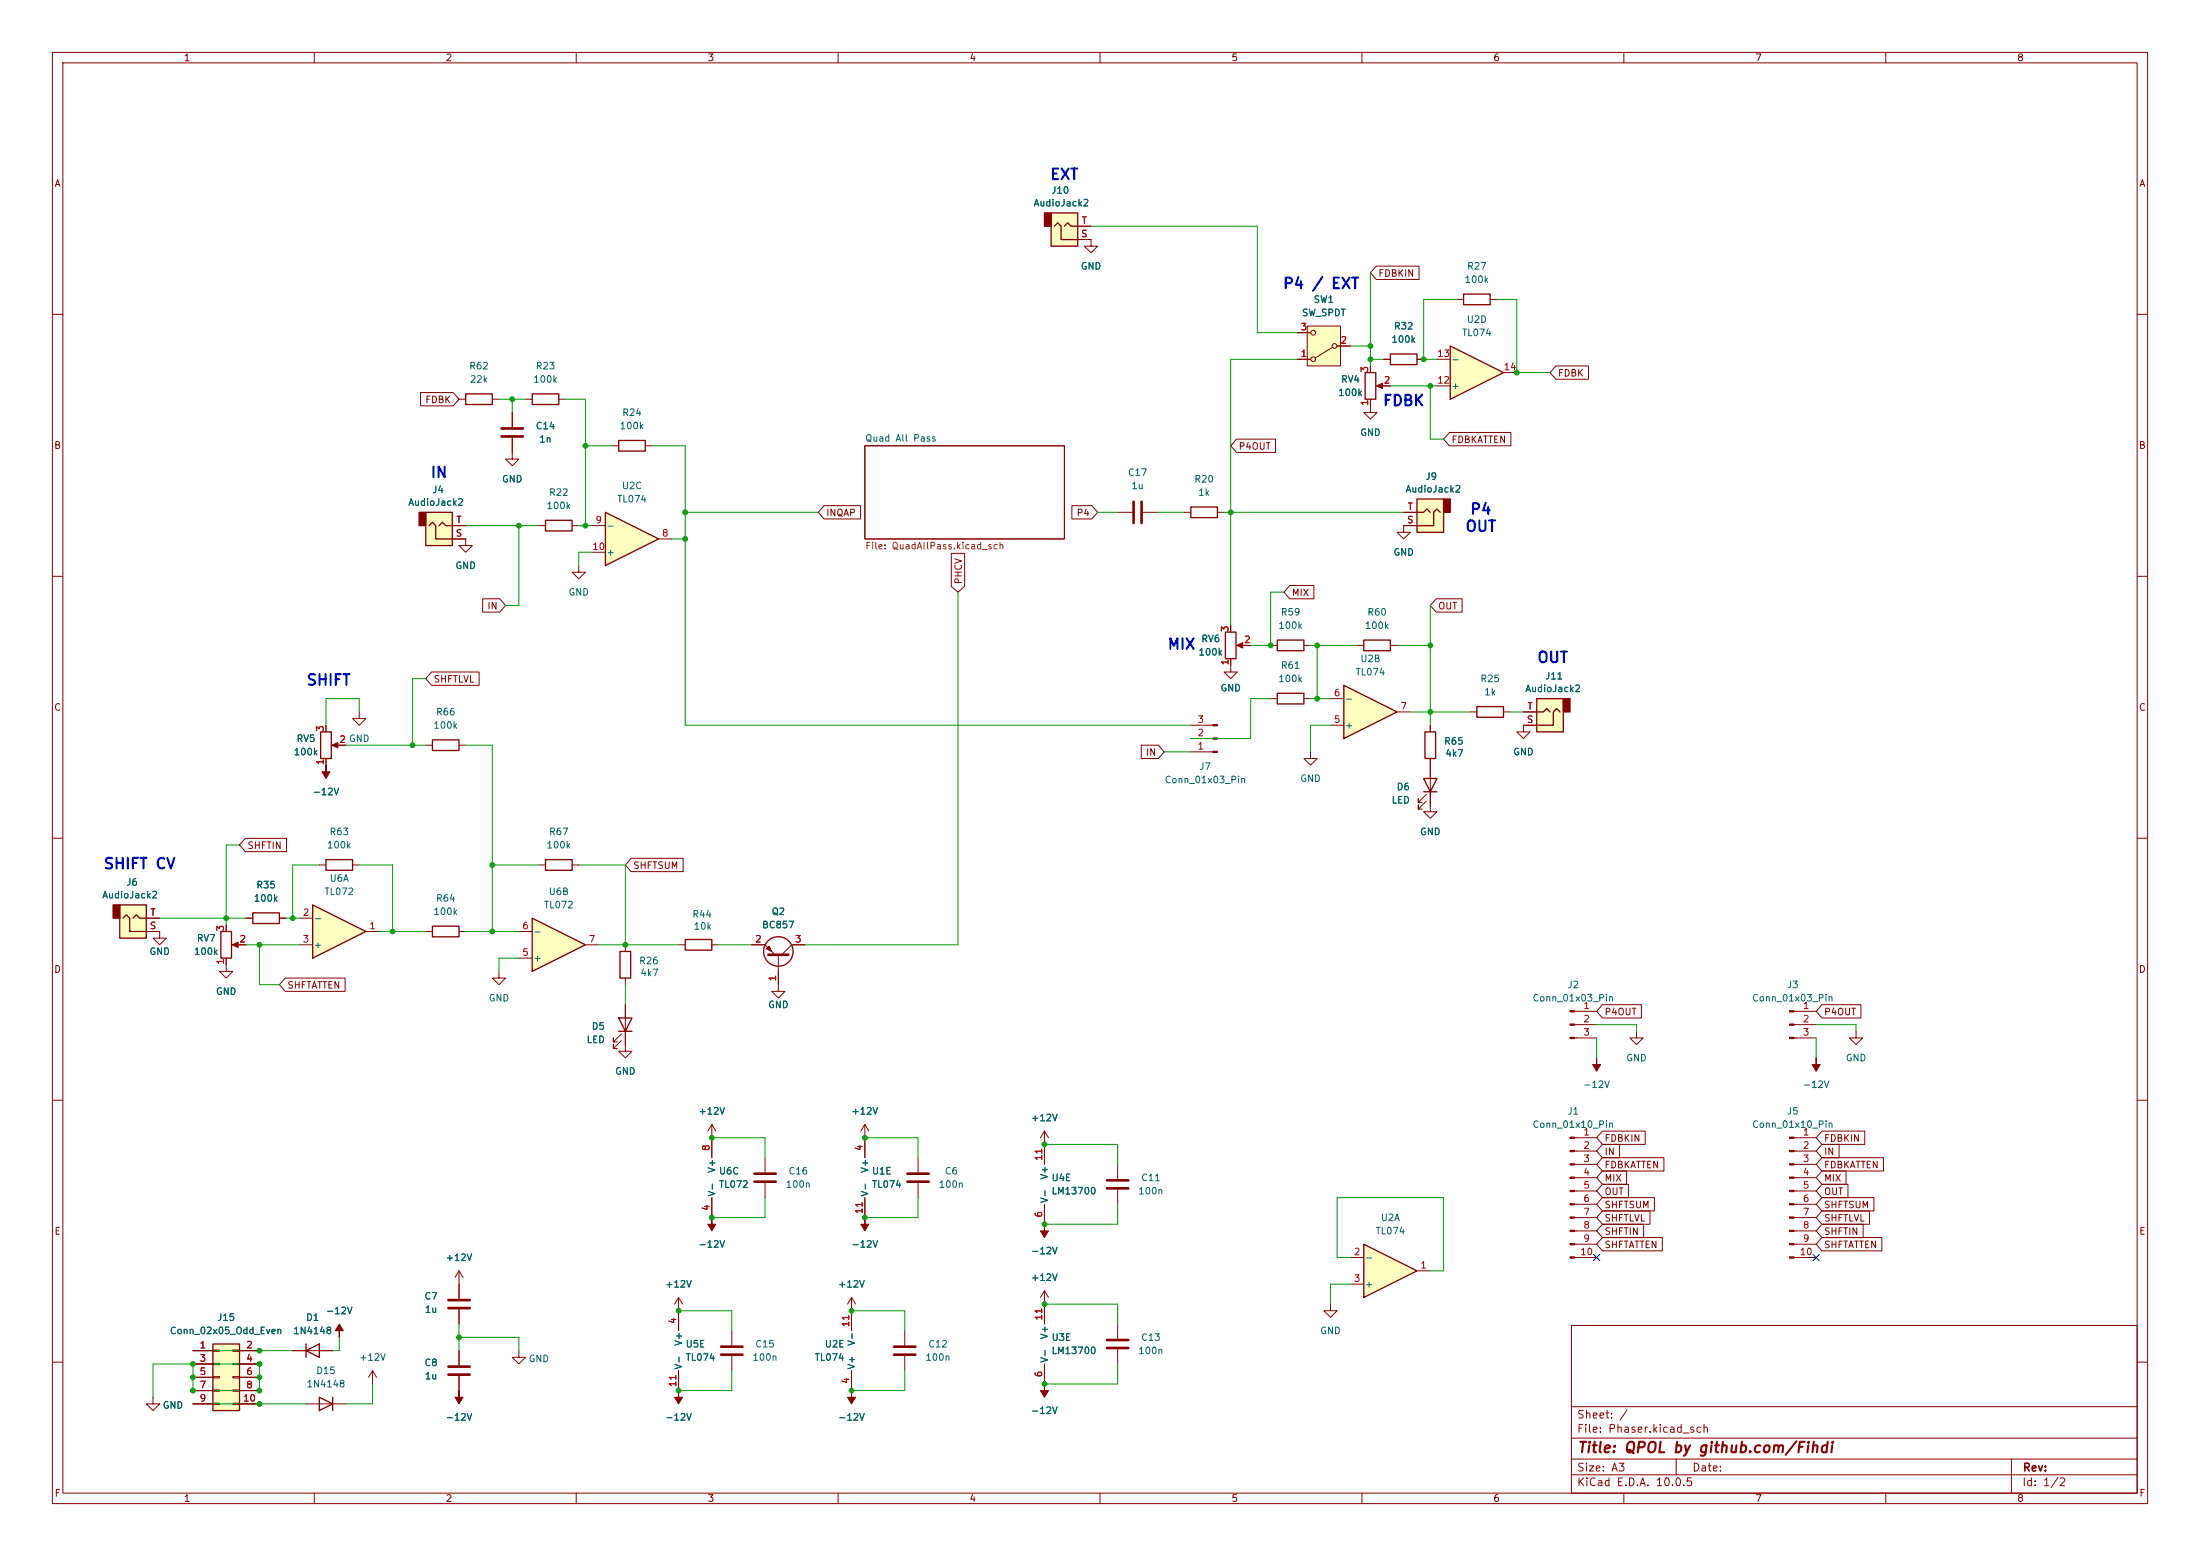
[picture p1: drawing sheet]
<svg xmlns="http://www.w3.org/2000/svg" width="420mm" height="297mm" viewBox="0 0 420 297" stroke-linecap="round" stroke-linejoin="round" font-family="sans-serif">
<g fill="none" stroke="#840000" stroke-width=".19">
<path d="M10 10h400v277h-400zM12 12h396v273h-396zM60 10v2M110 10v2M160 10v2M210 10v2M260 10v2M310 10v2M360 10v2M10 60h2M264.2 68.6h1.2M270.5 68.6h1.3"/>
<path d="M408 60h2M165.1 85.1h38.1v17.8h-38.1zM213.4 97.8h2.8M218.2 97.8h2.8M10 110h2M408 110h2M10 160h2M408 160h2M47 175.3h1.3M53.3 175.3h1.3M10 210h2M408 210h2"/>
<path d="M87.6 257.8v2.8M300 253h108v32h-108zM10 260h2M87.6 262.6v2.8M300 278.5h108M300 274.5h108M300 268.5h108M320 278.5v3M384 278.5v6.5M408 260h2M60 285v2M110 285v2"/>
<path d="M160 285v2M210 285v2M260 285v2M300 281.5h108M310 285v2M360 285v2"/>
</g>
<path d="M216.4 95.8v4M217.9 95.8v4M85.6 260.9h4.1M85.6 262.4h4.1" fill="none" stroke="#840000" stroke-width=".51"/>
<path d="M265.4 67.6h5.1v2h-5.1zM48.3 174.2h5v2.1h-5z" fill="none" stroke="#840000" stroke-width=".25"/>
<g fill="#840000" stroke="#840000" stroke-width=".19">
<path d="M346.7 201.9v1.3h.8l-.8 1.3-.8-1.3h.8z"/>
<path d="M87.6 265.4v1.3h.8l-.8 1.3-.7-1.3h.7z"/>
</g>
<path d="M276.9 66l10.1 5.1-10.1 5.1z" fill="#ffffc2"/>
<path d="M279.4 56.1h5.1v2.1h-5.1zM276.9 66l10.1 5.1-10.1 5.1z" fill="none" stroke="#840000" stroke-width=".25"/>
<path d="M208.3 45.7v1.3h1.2l-1.2 1.3-1.3-1.3h1.3M278.1 57.2h1.3M284.5 57.2h1.2M274.3 73.7h2.6M274.3 68.6h2.6M287 71.1h2.6M29.2 266.7v1.3h1.3l-1.3 1.2-1.3-1.2h1.3" fill="none" stroke="#840000" stroke-width=".19"/>
<path d="M200.7 40.6h5v6.4h-5z" fill="#ffffc2"/>
<path d="M199.4 40.6h1.3v2.6h-1.3z" fill="#840000" stroke="#840000" stroke-width=".25"/>
<path d="M200.7 40.6h5v6.4h-5zM201.3 43.2l.6-.7 .7 .7v2.5h3.1M203.2 43.2l.6-.7 .7 .7h1.2" fill="none" stroke="#840000" stroke-width=".25"/>
<path d="M205.7 45.7h2.6M205.7 43.2h2.6M290.8 138.4v1.3h-1.2l1.2 1.3 1.3-1.3h-1.3M254 248.9v1.3h-1.3l1.3 1.3 1.3-1.3h-1.3" fill="none" stroke="#840000" stroke-width=".19"/>
<path d="M59.7 172.7l10.1 5.1-10.1 5.1z" fill="#ffffc2"/>
<path d="M59.7 172.7l10.1 5.1-10.1 5.1z" fill="none" stroke="#840000" stroke-width=".25"/>
<path d="M57.1 175.3h2.6M69.8 177.8h2.6M57.1 180.3h2.6" fill="none" stroke="#840000" stroke-width=".19"/>
<path d="M293.4 133.4h5v6.3h-5z" fill="#ffffc2"/>
<path d="M298.4 133.4h1.3v2.5h-1.3z" fill="#840000" stroke="#840000" stroke-width=".25"/>
<path d="M272 139.7h2.1v5.1h-2.1zM281.9 134.9h5.1v2h-5.1zM293.4 133.4h5v6.3h-5zM293.4 135.9h1.2l.7-.6 .6 .6M297.8 135.9l-.6-.6-.7 .6v2.5h-3.1" fill="none" stroke="#840000" stroke-width=".25"/>
<g fill="none" stroke="#840000" stroke-width=".19">
<path d="M273 138.4v1.3M280.7 135.9h1.2M287 135.9h1.3M290.8 138.4h2.6M290.8 135.9h2.6M273 144.8v1.3M43.2 184.2v1.2h1.2l-1.2 1.3-1.3-1.3h1.3M135.9 217.2v3.8M135.9 228.6v3.8M87.6 242.6v5.3M87.6 249.9v2.8M87.6 242.6l-.7 1.2"/>
<path d="M87.6 242.6l.8 1.2M99.1 257.8v1.3h1.2l-1.2 1.2-1.3-1.2h1.3"/>
</g>
<path d="M85.6 248.2h4.1M85.6 249.7h4.1" fill="none" stroke="#840000" stroke-width=".51"/>
<path d="M40.6 256.5h5.1v12.7h-5.1z" fill="#ffffc2"/>
<path d="M61.2 139.7h2v5.1h-2zM260.3 122.2h5.1v2h-5.1zM271.8 148.6h2.5l-1.3 2.5zM271.8 151.1h2.5M62.2 164.1h5.1v2h-5.1zM40.6 256.5h5.1v12.7h-5.1zM58.4 257.8l2.6-1.3v2.6zM58.4 256.5v2.6M61 266.7l2.5 1.3-2.5 1.2zM63.5 266.7v2.5" fill="none" stroke="#840000" stroke-width=".25"/>
<g fill="none" stroke="#840000" stroke-width=".19">
<path d="M62.2 138.4v1.3M259.1 123.2h1.2M265.4 123.2h1.3M62.2 144.8v1.3M63.8 142.2h2.2M272.3 152.9l-1.5 1.5v-.7v.7h.7M272.3 151.6l-1.5 1.6v-.8v.8h.7M273 146.1v8.8h-1.2l1.2 1.3 1.3-1.3h-1.3M61 165.1h1.2M67.3 165.1h1.3M135.9 214.6l-.8 1.3M135.9 214.6l.8 1.3"/>
<path d="M135.9 214.6v2.6M36.8 257.8h3.8M40.6 257.7h1.3v.2h-1.3zM44.4 257.7h1.3v.2h-1.3zM45.7 257.8h3.8M55.9 257.8h7.6M36.8 260.3h3.8M36.8 262.9h3.8M36.8 265.4h3.8M36.8 268h3.8M40.6 260.2h1.3v.3h-1.3zM40.6 262.8h1.3v.2h-1.3z"/>
<path d="M40.6 265.3h1.3v.3h-1.3zM40.6 267.8h1.3v.3h-1.3zM44.4 260.2h1.3v.3h-1.3zM44.4 262.8h1.3v.2h-1.3zM44.4 265.3h1.3v.3h-1.3zM44.4 267.8h1.3v.3h-1.3zM45.7 260.3h3.8M45.7 262.9h3.8M45.7 265.4h3.8M45.7 268h3.8M58.4 268h7.6M71.1 261.6l-.7 1.3"/>
<path d="M71.1 261.6l.8 1.3M71.1 261.6v2.6"/>
</g>
<g fill="#840000" stroke="#840000" stroke-width=".19">
<path d="M64.8 252.7l.7 1.3h-.7v1.3v-1.3h-.8z"/>
<path d="M63.4 142.2l1.1-.5v1z"/>
<path d="M62.2 146.1v1.2h.8l-.8 1.3-.7-1.3h.7z"/>
</g>
<path d="M256.5 130.8l10.2 5.1-10.2 5.1z" fill="#ffffc2"/>
<g fill="none" stroke="#840000" stroke-width=".25">
<path d="M118.1 84.1h5.1v2h-5.1zM256.5 130.8l10.2 5.1-10.2 5.1zM130.8 179.3h5.1v2.1h-5.1z"/>
<circle cx="148.6" cy="181.6" r="2.82"/>
</g>
<g fill="none" stroke="#840000" stroke-width=".19">
<path d="M97.8 78.7v2.8M97.8 83.6v2.8M116.8 85.1h1.3M123.2 85.1h1.3M227.3 138.4h4.2M254 138.4h2.5M254 133.4h2.5M266.7 135.9h2.5M227.3 143.5h4.2M227.3 141h4.2M129.5 180.3h1.3M135.9 180.3h1.3"/>
<path d="M143.5 180.3h2.5l2 1.9M148.6 182.2v7h1.3l-1.3 1.3-1.3-1.3h1.3M153.7 180.3h-2.6l-1.9 1.9"/>
</g>
<path d="M95.8 81.8h4M95.8 83.3h4M146.7 182.2h3.8" fill="none" stroke="#840000" stroke-width=".51"/>
<g fill="#840000" stroke="#840000" stroke-width=".19">
<path d="M146.3 181.1l.5-.5 .5 1z"/>
<path d="M231.5 143.4h.9v.2h-.9z"/>
<path d="M231.5 140.8h.9v.3h-.9z"/>
<path d="M231.5 138.3h.9v.3h-.9z"/>
</g>
<path d="M260.3 237.5l10.2 5.1-10.2 5z" fill="#ffffc2"/>
<path d="M88.9 75.2h5.1v2h-5.1zM82.5 141.2h5.1v2.1h-5.1zM104.1 164.1h5.1v2h-5.1zM118.1 194.3h2.5l-1.2 2.6zM118.1 196.9h2.5M118.4 181.6h2v5.1h-2zM260.3 237.5l10.2 5.1-10.2 5z" fill="none" stroke="#840000" stroke-width=".25"/>
<g fill="none" stroke="#840000" stroke-width=".19">
<path d="M87.6 76.2h1.3M94 76.2h1.2M88.9 102.9v1.2h1.3l-1.3 1.3-1.3-1.3h1.3M68.6 135.9v1.3h1.2l-1.2 1.2-1.3-1.2h1.3M81.3 142.2h1.2M87.6 142.2h1.3M102.9 165.1h1.2M109.2 165.1h1.3M118.6 198.6l-1.5 1.6v-.8v.8h.8M118.6 197.4l-1.5 1.5v-.8v.8h.8M119.4 191.8v8.9h-1.3l1.3 1.2 1.2-1.2h-1.2M119.4 180.3v1.3"/>
<path d="M119.4 186.7v1.3M165.1 214.6v6.4M165.1 214.6l-.8 1.3M165.1 214.6l.8 1.3M199.4 215.9l-.8 1.3M199.4 215.9l.8 1.3M199.4 215.9v2.5M146 221v2.8M146 225.8v2.8M165.1 228.6v3.8M162.6 247.6l-.8 1.3M162.6 247.6l.7 1.3"/>
<path d="M162.6 247.6v6.4M257.8 240h2.5M257.8 245.1h2.5M270.5 242.6h2.5M162.6 261.6v3.8"/>
</g>
<g fill="#840000" stroke="#840000" stroke-width=".19">
<path d="M162.6 265.4v1.3h.7l-.7 1.3-.8-1.3h.8z"/>
<path d="M165.1 232.4v1.3h.8l-.8 1.2-.8-1.2h.8z"/>
</g>
<path d="M144 224h4.1M144 225.6h4.1" fill="none" stroke="#840000" stroke-width=".51"/>
<path d="M81.3 97.8h5.1v6.3h-5.1z" fill="#ffffc2"/>
<path d="M80 97.8h1.3v2.5h-1.3z" fill="#840000" stroke="#840000" stroke-width=".25"/>
<path d="M81.3 97.8h5.1v6.3h-5.1zM81.9 100.3l.6-.6 .7 .6v2.6h3.2M83.8 100.3l.7-.6 .6 .6h1.3" fill="none" stroke="#840000" stroke-width=".25"/>
<path d="M86.4 102.9h2.5M86.4 100.3h2.5M139.7 254v2.8M139.7 258.8v2.8" fill="none" stroke="#840000" stroke-width=".19"/>
<path d="M137.7 257h4M137.7 258.6h4" fill="none" stroke="#840000" stroke-width=".51"/>
<path d="M101.6 175.3l10.2 5-10.2 5.1z" fill="#ffffc2"/>
<path d="M101.6 75.2h5.1v2h-5.1zM104.1 99.3h5.1v2h-5.1zM101.6 175.3l10.2 5-10.2 5.1z" fill="none" stroke="#840000" stroke-width=".25"/>
<g fill="none" stroke="#840000" stroke-width=".19">
<path d="M100.3 76.2h1.3M106.7 76.2h1.2M97.8 86.4v1.2h1.3l-1.3 1.3-1.3-1.3h1.3M102.9 100.3h1.2M109.2 100.3h1.3M110.5 108v1.2h1.3l-1.3 1.3-1.3-1.3h1.3M99.1 177.8h2.5M99.1 182.9h2.5M111.8 180.3h2.5M199.4 218.4v3.8M199.4 229.9v3.8M129.5 250.2v3.8"/>
<path d="M129.5 261.6v3.8"/>
</g>
<g fill="#840000" stroke="#840000" stroke-width=".19">
<path d="M129.5 265.4v1.3h.8l-.8 1.3-.7-1.3h.7z"/>
<path d="M135.9 232.4v1.3h.8l-.8 1.2-.8-1.2h.8z"/>
<path d="M199.4 233.7v1.2h.8l-.8 1.3-.8-1.3h.8z"/>
</g>
<path d="M115.6 97.8l10.1 5.1-10.1 5.1z" fill="#ffffc2"/>
<path d="M115.6 97.8l10.1 5.1-10.1 5.1zM227.3 96.8h5.1v2h-5.1zM233.9 120.7h2.1v5h-2.1zM243.8 132.3h5.1v2.1h-5.1zM243.8 122.2h5.1v2h-5.1zM42.2 177.8h2v5.1h-2z" fill="none" stroke="#840000" stroke-width=".25"/>
<g fill="none" stroke="#840000" stroke-width=".19">
<path d="M226.1 97.8h1.2M232.4 97.8h1.3M113 100.3h2.6M113 105.4h2.6M125.7 102.9h2.6M234.9 119.4v1.3M234.9 125.7v2.6h1.3l-1.3 1.2-1.2-1.2h1.2M236.5 123.2h2.3M242.6 133.4h1.2M242.6 123.2h1.2M248.9 133.4h1.3M248.9 123.2h1.3"/>
<path d="M250.2 143.5v1.3h1.3l-1.3 1.3-1.3-1.3h1.3M30.5 177.8v1.3h1.2l-1.2 1.2-1.3-1.2h1.3M43.2 176.5v1.3M43.2 182.9v1.3M44.7 180.3h2.3M342.5 193h4.2M342.5 195.6h4.2M342.5 198.1h4.2M354.3 196.9v1.2h-1.2l1.2 1.3 1.3-1.3h-1.3M300.6 217.2h4.2M300.6 219.7h4.2M342.5 217.2h4.2"/>
<path d="M342.5 219.7h4.2M175.3 221v2.8M175.3 225.8v2.8M213.4 222.2v2.8M213.4 227.1v2.8M300.6 222.2h4.2M300.6 224.8h4.2M300.6 227.3h4.2M300.6 229.9h4.2M300.6 232.4h4.2M300.6 234.9h4.2M300.6 237.5h4.2"/>
<path d="M342.5 222.2h4.2M342.5 224.8h4.2M342.5 227.3h4.2M342.5 229.9h4.2M342.5 232.4h4.2M342.5 234.9h4.2M342.5 237.5h4.2M129.5 247.6l-.7 1.3M129.5 247.6l.8 1.3M129.5 247.6v2.6M172.7 254v2.8M172.7 258.8v2.8"/>
<path d="M199.4 246.4v6.3M199.4 246.4l-.8 1.2M199.4 246.4l.8 1.2M213.4 252.7v2.8M213.4 257.6v2.7M300.6 240h4.2M342.5 240h4.2M199.4 260.3v3.9"/>
</g>
<path d="M173.2 224h4.1M173.2 225.6h4.1M211.3 225.3h4.1M211.3 226.8h4.1M170.7 257h4.1M170.7 258.6h4.1M211.3 255.8h4.1M211.3 257.3h4.1" fill="none" stroke="#840000" stroke-width=".51"/>
<g fill="#840000" stroke="#840000" stroke-width=".19">
<path d="M199.4 264.2v1.2h.8l-.8 1.3-.8-1.3h.8z"/>
<path d="M236.1 123.2l1.1-.5v1z"/>
<path d="M341.6 217h.9v.3h-.9z"/>
<path d="M341.6 219.6h.9v.2h-.9z"/>
<path d="M341.6 222.1h.9v.3h-.9z"/>
<path d="M341.6 224.7h.9v.2h-.9z"/>
<path d="M341.6 227.2h.9v.3h-.9z"/>
<path d="M341.6 229.7h.9v.3h-.9z"/>
<path d="M341.6 232.3h.9v.2h-.9z"/>
<path d="M341.6 234.8h.9v.3h-.9z"/>
<path d="M341.6 237.4h.9v.2h-.9z"/>
<path d="M341.6 239.9h.9v.3h-.9z"/>
<path d="M341.6 192.9h.9v.3h-.9z"/>
<path d="M341.6 195.5h.9v.2h-.9z"/>
<path d="M341.6 198h.9v.2h-.9z"/>
<path d="M299.7 217h.9v.3h-.9z"/>
<path d="M299.7 219.6h.9v.2h-.9z"/>
<path d="M299.7 222.1h.9v.3h-.9z"/>
<path d="M299.7 224.7h.9v.2h-.9z"/>
<path d="M299.7 227.2h.9v.3h-.9z"/>
<path d="M299.7 229.7h.9v.3h-.9z"/>
<path d="M299.7 232.3h.9v.2h-.9z"/>
<path d="M299.7 234.8h.9v.3h-.9z"/>
<path d="M299.7 237.4h.9v.2h-.9z"/>
<path d="M299.7 239.9h.9v.3h-.9z"/>
<path d="M44.3 180.3l1.2-.5v1z"/>
<path d="M304.8 201.9v1.3h.8l-.8 1.3-.8-1.3h.8z"/>
</g>
<path d="M22.9 172.7h5v6.4h-5z" fill="#ffffc2"/>
<path d="M21.6 172.7h1.3v2.6h-1.3z" fill="#840000" stroke="#840000" stroke-width=".25"/>
<path d="M22.9 172.7h5v6.4h-5zM23.5 175.3l.6-.7 .7 .7v2.5h3.1M25.4 175.3l.6-.7 .7 .7h1.2" fill="none" stroke="#840000" stroke-width=".25"/>
<path d="M27.9 177.8h2.6M27.9 175.3h2.6M300.6 193h4.2M300.6 195.6h4.2M300.6 198.1h4.2M312.4 196.9v1.2h-1.3l1.3 1.3 1.3-1.3h-1.3" fill="none" stroke="#840000" stroke-width=".19"/>
<g fill="#840000" stroke="#840000" stroke-width=".19">
<path d="M299.7 192.9h.9v.3h-.9z"/>
<path d="M299.7 195.5h.9v.2h-.9z"/>
<path d="M299.7 198h.9v.2h-.9z"/>
</g>
<path d="M270.5 95.3h5.1v6.3h-5.1z" fill="#ffffc2"/>
<path d="M275.6 95.3h1.3v2.5h-1.3z" fill="#840000" stroke="#840000" stroke-width=".25"/>
<path d="M260.6 71.1h2v5.1h-2zM270.5 95.3h5.1v6.3h-5.1zM270.5 97.8h1.3l.6-.6 .6 .6M275 97.8l-.7-.6-.6 .6v2.5h-3.2M82.5 176.8h5.1v2h-5.1z" fill="none" stroke="#840000" stroke-width=".25"/>
<path d="M261.6 76.2v2.5h1.3l-1.3 1.3-1.3-1.3h1.3M261.6 69.9v1.2M263.1 73.7h2.3M268 97.8h2.5M270.5 100.3h-2.5v1.3h-1.3l1.3 1.3 1.2-1.3h-1.2M81.3 177.8h1.2M87.6 177.8h1.3M95.2 185.4v1.3h-1.2l1.2 1.3 1.3-1.3h-1.3" fill="none" stroke="#840000" stroke-width=".19"/>
<path d="M262.8 73.7l1.1-.5v1z" fill="#840000" stroke="#840000" stroke-width=".19"/>
<path d="M249.6 62.2h6.3v7.7h-6.3z" fill="#ffffc2"/>
<g fill="none" stroke="#840000" stroke-width=".19">
<path d="M205.7 45.7h2.6M205.7 43.2h2.6M262.7 50.8h8.2v2.5h-8.2l-1.1-1.2zM80.3 74.9h6.2l1.1 1.3-1.1 1.3h-6.2zM97.8 78.7v2.8M247.6 68.6h2.6M247.6 63.5h2.6M249.6 62.2h6.3v7.7h-6.3zM254.4 66.3l-3.3 2M255.3 66h2.5M261.6 69.9v1.2M261.6 76.2v1.3"/>
<path d="M264.2 68.6h1.2M264.2 73.7h1.2M270.5 68.6h1.3M297 69.8h6.3v2.6h-6.3l-1.1-1.3zM97.8 83.6v2.8M157.3 96.5h7v2.6h-7l-1.1-1.3zM204.6 96.5h3.8l1.1 1.3-1.1 1.3h-3.8zM236.1 83.8h7.4v2.6h-7.4l-1.2-1.3zM268 97.8h2.5M276.7 82.5h11.7v2.6h-11.7l-1.1-1.3zM86.4 102.9h2.5M86.4 100.3h2.5"/>
<path d="M92.1 114.3h3.3l1.1 1.3-1.1 1.2h-3.3zM181.6 105.6h2.6v6.3l-1.3 1.1-1.3-1.1zM234.9 119.4v1.3M246.2 111.8h4.6v2.5h-4.6l-1.1-1.3zM268 100.3h2.5M274.2 114.3h4.9v2.5h-4.9l-1.2-1.2zM62.2 138.4v1.3M82.4 128.3h9.1v2.5h-9.1l-1.1-1.3zM234.9 125.7v1.3M237.5 123.2h1.3M273 138.4v1.3M290.8 138.4h2.6"/>
<path d="M290.8 135.9h2.6M62.2 144.8v1.3M64.8 142.2h1.2M217.9 142.2h3.2l1.1 1.3-1.1 1.3h-3.2zM273 144.8v3.8M273 151.1v2.6M27.9 177.8h2.6M27.9 175.3h2.6M43.2 176.5v1.3M46.8 160h7.9v2.6h-7.9l-1.1-1.3zM47 175.3h1.3M53.3 175.3h1.3"/>
<path d="M120.5 163.8h9.9v2.6h-9.9l-1.1-1.3zM43.2 182.9v1.3M45.7 180.3h1.3M54.5 186.7h11.4v2.5h-11.4l-1.2-1.2zM119.4 191.8v2.5M119.4 196.9v2.5M143.5 180.3h2.5M148.6 185.4v2.6M151.1 180.3h2.6M305.9 191.8h7.5v2.5h-7.5l-1.1-1.3zM347.8 191.8h7.5v2.5h-7.5l-1.1-1.3zM135.9 217.2v3.8"/>
<path d="M165.1 217.2v3.8M199.4 218.4v3.8M305.9 215.9h8.2v2.5h-8.2l-1.1-1.2zM305.9 218.4h3.3v2.6h-3.3l-1.1-1.3zM347.8 215.9h8.2v2.5h-8.2l-1.1-1.2zM347.8 218.4h3.3v2.6h-3.3l-1.1-1.3zM135.9 228.6v3.8M165.1 228.6v3.8M199.4 229.9v3.8M305.9 221h11.7v2.5h-11.7l-1.1-1.3zM305.9 228.6h9.9v2.5h-9.9l-1.1-1.2zM305.9 236.2h11.4v2.6h-11.4l-1.1-1.3z"/>
<path d="M305.9 233.7h7.9v2.5h-7.9l-1.1-1.3zM305.9 223.5h4.6v2.6h-4.6l-1.1-1.3zM305.9 226.1h5v2.5h-5l-1.1-1.3zM305.9 231.1h9.1v2.6h-9.1l-1.1-1.3zM347.8 226.1h5v2.5h-5l-1.1-1.3zM347.8 223.5h4.6v2.6h-4.6l-1.1-1.3zM347.8 228.6h9.9v2.5h-9.9l-1.1-1.2zM347.8 236.2h11.5v2.6h-11.5l-1.1-1.3zM347.8 233.7h7.9v2.5h-7.9l-1.1-1.3zM347.8 231.1h9.1v2.6h-9.1l-1.1-1.3zM347.8 221h11.8v2.5h-11.8l-1.1-1.3zM36.8 257.8h3.8"/>
<path d="M45.7 257.8h3.8M55.9 257.8h2.5M61 257.8h2.5M87.6 245.1v2.8M87.6 249.9v2.8M87.6 257.8v2.8M129.5 250.2v3.8M162.6 250.2v3.8M199.4 248.9v3.8M36.8 260.3h3.8M36.8 262.9h3.8M36.8 265.4h3.8"/>
<path d="M36.8 268h3.8M45.7 260.3h3.8M45.7 262.9h3.8M45.7 265.4h3.8M45.7 268h3.8M87.6 262.6v2.8M129.5 261.6v3.8M162.6 261.6v3.8M199.4 260.3v3.9"/>
<circle cx="250.7" cy="68.6" r=".46"/>
<circle cx="250.7" cy="63.5" r=".46"/>
<circle cx="254.8" cy="66" r=".46"/>
</g>
<g fill="none" stroke="#009600" stroke-width=".19">
<path d="M208.3 43.2h31.7v20.3h7.6M261.6 52.1v17.8M278.1 57.2h-6.3v11.4h2.5M285.7 57.2h3.9v13.9h6.3M95.2 76.2h5.1M97.8 76.2v2.5M107.9 76.2h3.9v24.1M247.6 68.6h-12.7v50.8M257.8 66h3.8M261.6 68.6h2.6M265.4 73.7h8.9M273 73.7v10.1h2.6"/>
<path d="M111.8 85.1h5M124.5 85.1h6.3v53.3h96.5M130.8 97.8h25.4M209.5 97.8h3.9M221 97.8h5.1M233.7 97.8h34.3M88.9 100.3h14M99.1 100.3v15.3h-2.6M110.5 100.3h2.5M113 105.4h-2.5v2.6M128.3 102.9h2.5M182.9 113v67.3h-29.2"/>
<path d="M245.1 113h-2.5v10.2h-3.8M273 115.6v22.8M68.6 135.9v-2.5h-6.4v5M81.3 129.5h-2.6v12.7M242.6 133.4h-3.8v7.6h-11.5M250.2 133.4h3.8M250.2 123.2h8.9M251.5 123.2v10.2M254 138.4h-3.8v5.1M266.7 123.2h6.3M269.2 135.9h11.5M288.3 135.9h2.5"/>
<path d="M66 142.2h15.3M88.9 142.2h5.1v35.6M222.2 143.5h5.1M30.5 175.3h16.5M45.7 161.3h-2.5v15.2M54.6 175.3h2.5M61 165.1h-5.1v10.2M68.6 165.1h6.3v12.7M72.4 177.8h8.9M88.9 177.8h10.2M94 165.1h8.9M110.5 165.1h8.9v15.2"/>
<path d="M47 180.3h10.1M49.5 180.3v7.7h3.8M99.1 182.9h-3.9v2.5M114.3 180.3h15.2M119.4 188v3.8M137.2 180.3h6.3M304.8 195.6h7.6v1.3M304.8 198.1v3.8M346.7 195.6h7.6v1.3M346.7 198.1v3.8M135.9 217.2h10.1v3.8M165.1 217.2h10.2v3.8"/>
<path d="M199.4 218.4h14v3.8M146 228.6v3.8h-10.1M175.3 228.6v3.8h-10.2M213.4 229.9v3.8h-14M36.8 257.8h19.1M64.8 255.3v2.5h-1.3M87.6 252.7v5.1M87.6 255.3h11.5v2.5M129.5 250.2h10.2v3.8M162.6 250.2h10.1v3.8M199.4 248.9h14v3.8M257.8 240h-2.5v-11.4h20.3v14h-2.6"/>
<path d="M257.8 245.1h-3.8v3.8M36.8 260.3v5.1h12.7v-5.1h-20.3v6.4M36.8 268h21.6M71.1 264.2v3.8h-5.1M139.7 261.6v3.8h-10.2M172.7 261.6v3.8h-10.1M213.4 260.3v3.9h-14"/>
</g>
<path d="M304.2 239.4l1.2 1.2M305.4 239.4l-1.2 1.2M346.1 239.4l1.2 1.2M347.3 239.4l-1.2 1.2" fill="none" stroke="#000084" stroke-width=".19"/>
<g fill="#009600" stroke="#009600" stroke-width=".19">
<circle cx="49.5" cy="265.4" r=".46"/>
<circle cx="49.5" cy="268" r=".46"/>
<circle cx="87.6" cy="255.3" r=".46"/>
<circle cx="36.8" cy="265.4" r=".46"/>
<circle cx="36.8" cy="260.3" r=".46"/>
<circle cx="36.8" cy="262.9" r=".46"/>
<circle cx="49.5" cy="260.3" r=".46"/>
<circle cx="49.5" cy="257.8" r=".46"/>
<circle cx="49.5" cy="262.9" r=".46"/>
<circle cx="97.8" cy="76.2" r=".46"/>
<circle cx="78.7" cy="142.2" r=".46"/>
<circle cx="111.8" cy="100.3" r=".46"/>
<circle cx="111.8" cy="85.1" r=".46"/>
<circle cx="99.1" cy="100.3" r=".46"/>
<circle cx="199.4" cy="233.7" r=".46"/>
<circle cx="165.1" cy="232.4" r=".46"/>
<circle cx="199.4" cy="218.4" r=".46"/>
<circle cx="199.4" cy="264.2" r=".46"/>
<circle cx="199.4" cy="248.9" r=".46"/>
<circle cx="43.2" cy="175.3" r=".46"/>
<circle cx="74.9" cy="177.8" r=".46"/>
<circle cx="49.5" cy="180.3" r=".46"/>
<circle cx="94" cy="165.1" r=".46"/>
<circle cx="55.9" cy="175.3" r=".46"/>
<circle cx="119.4" cy="180.3" r=".46"/>
<circle cx="165.1" cy="217.2" r=".46"/>
<circle cx="94" cy="177.8" r=".46"/>
<circle cx="130.8" cy="102.9" r=".46"/>
<circle cx="135.9" cy="232.4" r=".46"/>
<circle cx="129.5" cy="250.2" r=".46"/>
<circle cx="135.9" cy="217.2" r=".46"/>
<circle cx="129.5" cy="265.4" r=".46"/>
<circle cx="162.6" cy="250.2" r=".46"/>
<circle cx="162.6" cy="265.4" r=".46"/>
<circle cx="251.5" cy="133.4" r=".46"/>
<circle cx="273" cy="123.2" r=".46"/>
<circle cx="273" cy="135.9" r=".46"/>
<circle cx="130.8" cy="97.8" r=".46"/>
<circle cx="234.9" cy="97.8" r=".46"/>
<circle cx="273" cy="73.7" r=".46"/>
<circle cx="271.8" cy="68.6" r=".46"/>
<circle cx="289.6" cy="71.1" r=".46"/>
<circle cx="261.6" cy="68.6" r=".46"/>
<circle cx="261.6" cy="66" r=".46"/>
<circle cx="242.6" cy="123.2" r=".46"/>
<circle cx="251.5" cy="123.2" r=".46"/>
</g>
<g font-size="2" fill="#0000c2">
<text x="200.3" y="34.8">EXT</text>
<text x="244.8" y="55.6">P4 / EXT</text>
<text x="263.8" y="78">FDBK</text>
<text x="82.1" y="91.7">IN</text>
<text x="279.6" y="102">OUT</text>
<text x="280.5" y="98.7">P4</text>
<text x="222.7" y="124.5">MIX</text>
<text x="58.4" y="131.3">SHIFT</text>
<text x="293.3" y="127">OUT</text>
<text x="19.6" y="166.4">SHIFT CV</text>
</g>
<text font-size="2" fill="#840000" x="301" y="277.8">Title: QPOL by github.com/Fihdi</text>
<g font-size="1.5" fill="#840000">
<text x="300.9" y="273.8">File: Phaser.kicad_sch</text>
<text x="300.9" y="271.1">Sheet: /</text>
<text x="300.9" y="281.2">Size: A3</text>
<text x="322.9" y="281.2">Date:</text>
<text x="386" y="281.2">Rev:</text>
<text x="300.9" y="284">KiCad E.D.A. 10.0.5</text>
<text x="385.9" y="284">Id: 1/2</text>
</g>
<g font-size="1.3" fill="#840000">
<text x="35" y="12">1</text>
<text x="85" y="12">2</text>
<text x="135" y="12">3</text>
<text x="185" y="12">4</text>
<text x="235" y="12">5</text>
<text x="285" y="12">6</text>
<text x="335" y="12">7</text>
<text x="385" y="12">8</text>
<text x="10.3" y="36">A</text>
<text x="408.3" y="36">A</text>
<text x="263" y="53.1">FDBKIN</text>
<text x="81.1" y="77.3">FDBK</text>
<text x="297.3" y="72.2">FDBK</text>
<text x="10.2" y="86">B</text>
<text x="236.4" y="86.1">P4OUT</text>
<text x="277" y="84.9">FDBKATTEN</text>
<text x="408.2" y="86">B</text>
<text x="157.6" y="98.8">INQAP</text>
<text x="205.4" y="98.8">P4</text>
<text x="183.9" y="111.6" transform="rotate(-90 183.9 111.6)">PHCV</text>
<text x="92.9" y="116.6">IN</text>
<text x="246.5" y="114.1">MIX</text>
<text x="274.5" y="116.6">OUT</text>
<text x="82.7" y="130.6">SHFTLVL</text>
<text x="10.2" y="136">C</text>
<text x="408.2" y="136">C</text>
<text x="218.7" y="144.6">IN</text>
<text x="47.1" y="162.3">SHFTIN</text>
<text x="120.8" y="166.2">SHFTSUM</text>
<text x="10.2" y="186">D</text>
<text x="408.2" y="186">D</text>
<text x="54.7" y="189">SHFTATTEN</text>
<text x="306.2" y="194.1">P4OUT</text>
<text x="348.1" y="194.1">P4OUT</text>
<text x="306.2" y="218.2">FDBKIN</text>
<text x="306.2" y="220.8">IN</text>
<text x="348.1" y="218.2">FDBKIN</text>
<text x="348.1" y="220.8">IN</text>
<text x="306.2" y="223.3">FDBKATTEN</text>
<text x="306.2" y="225.8">MIX</text>
<text x="348.1" y="225.8">MIX</text>
<text x="348.1" y="223.3">FDBKATTEN</text>
<text x="306.2" y="230.9">SHFTSUM</text>
<text x="306.2" y="228.4">OUT</text>
<text x="306.2" y="233.5">SHFTLVL</text>
<text x="348.1" y="228.4">OUT</text>
<text x="348.1" y="230.9">SHFTSUM</text>
<text x="348.1" y="233.5">SHFTLVL</text>
<text x="10.3" y="236">E</text>
<text x="306.2" y="238.5">SHFTATTEN</text>
<text x="306.2" y="236">SHFTIN</text>
<text x="348.1" y="238.5">SHFTATTEN</text>
<text x="348.1" y="236">SHFTIN</text>
<text x="408.3" y="236">E</text>
<text x="10.3" y="286">F</text>
<text x="35" y="287">1</text>
<text x="85" y="287">2</text>
<text x="135" y="287">3</text>
<text x="185" y="287">4</text>
<text x="235" y="287">5</text>
<text x="285" y="287">6</text>
<text x="335" y="287">7</text>
<text x="385" y="287">8</text>
<text x="408.3" y="286">F</text>
</g>
<g font-size="1.3" fill="#006464">
<text x="197.2" y="39.7">AudioJack2</text>
<text x="200.6" y="37.3">J10</text>
<text x="206.2" y="51.8">GND</text>
<text x="280" y="51.8">R27</text>
<text x="250.7" y="58.1">SW1</text>
<text x="279.5" y="54.3">100k</text>
<text x="248.4" y="60.7">SW_SPDT</text>
<text x="265.5" y="65.7">100k</text>
<text x="266" y="63.2">R32</text>
<text x="279" y="64.5">TL074</text>
<text x="279.9" y="61.9">U2D</text>
<text x="89.5" y="70.8">R62</text>
<text x="102.2" y="70.8">R23</text>
<text x="277" y="69.5">-</text>
<text x="89.6" y="73.4">22k</text>
<text x="101.7" y="73.4">100k</text>
<text x="255.4" y="75.9">100k</text>
<text x="255.9" y="73.4">RV4</text>
<text x="277" y="74.6">+</text>
<text x="102.2" y="82.2">C14</text>
<text x="118.2" y="82.2">100k</text>
<text x="118.7" y="79.7">R24</text>
<text x="259.6" y="83.5">GND</text>
<text x="102.8" y="84.8">1n</text>
<text x="165.1" y="84.6">Quad All Pass</text>
<text x="82.4" y="94.4">J4</text>
<text x="95.7" y="92.4">GND</text>
<text x="104.7" y="94.9">R22</text>
<text x="118.6" y="93.7">U2C</text>
<text x="215.2" y="91.1">C17</text>
<text x="215.9" y="93.7">1u</text>
<text x="227.9" y="92.4">R20</text>
<text x="228.6" y="94.9">1k</text>
<text x="268.2" y="94.3">AudioJack2</text>
<text x="272" y="91.9">J9</text>
<text x="77.8" y="96.8">AudioJack2</text>
<text x="104.2" y="97.5">100k</text>
<text x="115.7" y="101.3">-</text>
<text x="117.7" y="96.2">TL074</text>
<text x="115.7" y="106.4">+</text>
<text x="265.9" y="106.4">GND</text>
<text x="86.8" y="108.9">GND</text>
<text x="108.4" y="114">GND</text>
<text x="244.4" y="117.8">R59</text>
<text x="260.9" y="117.8">R60</text>
<text x="228.7" y="125.4">100k</text>
<text x="229.2" y="122.9">RV6</text>
<text x="243.9" y="120.3">100k</text>
<text x="260.4" y="120.3">100k</text>
<text x="243.9" y="130.5">100k</text>
<text x="244.4" y="128">R61</text>
<text x="258.7" y="129.2">TL074</text>
<text x="259.6" y="126.7">U2B</text>
<text x="282.5" y="130.5">R25</text>
<text x="294.9" y="130">J11</text>
<text x="83.1" y="136.9">R66</text>
<text x="232.9" y="132.3">GND</text>
<text x="256.6" y="134.3">-</text>
<text x="283.2" y="133">1k</text>
<text x="291.1" y="132.4">AudioJack2</text>
<text x="56.5" y="141.9">RV5</text>
<text x="82.6" y="139.4">100k</text>
<text x="256.6" y="139.4">+</text>
<text x="275.6" y="142.4">R65</text>
<text x="56" y="144.5">100k</text>
<text x="222.2" y="149.8">Conn_01x03_Pin</text>
<text x="228.8" y="147.3">J7</text>
<text x="248.1" y="149.6">GND</text>
<text x="275.8" y="144.7">4k7</text>
<text x="288.8" y="144.5">GND</text>
<text x="59.6" y="152.1">-12V</text>
<text x="265.6" y="153.7">LED</text>
<text x="266.5" y="151.1">D6</text>
<text x="62.8" y="159.7">R63</text>
<text x="104.7" y="159.7">R67</text>
<text x="271" y="159.7">GND</text>
<text x="62.3" y="162.3">100k</text>
<text x="104.2" y="162.3">100k</text>
<text x="19.4" y="171.8">AudioJack2</text>
<text x="24" y="169.4">J6</text>
<text x="48.3" y="172.4">100k</text>
<text x="48.8" y="169.9">R35</text>
<text x="61.8" y="171.1">TL072</text>
<text x="62.8" y="168.6">U6A</text>
<text x="83.1" y="172.4">R64</text>
<text x="103.7" y="173.7">TL072</text>
<text x="104.6" y="171.1">U6B</text>
<text x="59.8" y="176.2">-</text>
<text x="82.6" y="175">100k</text>
<text x="101.7" y="178.8">-</text>
<text x="132.1" y="175.5">R44</text>
<text x="132.3" y="177.7">10k</text>
<text x="145.4" y="177.5">BC857</text>
<text x="147.2" y="175">Q2</text>
<text x="28.4" y="182.6">GND</text>
<text x="36.9" y="182.6">100k</text>
<text x="37.5" y="180">RV7</text>
<text x="59.8" y="181.3">+</text>
<text x="101.7" y="183.8">+</text>
<text x="121.9" y="184.4">R26</text>
<text x="41.1" y="190.2">GND</text>
<text x="93.2" y="191.5">GND</text>
<text x="122.2" y="186.6">4k7</text>
<text x="292.5" y="191.5">Conn_01x03_Pin</text>
<text x="299.1" y="188.9">J2</text>
<text x="334.4" y="191.5">Conn_01x03_Pin</text>
<text x="341" y="188.9">J3</text>
<text x="112.9" y="196.9">D5</text>
<text x="146.5" y="192.7">GND</text>
<text x="111.9" y="199.4">LED</text>
<text x="310.4" y="202.9">GND</text>
<text x="352.3" y="202.9">GND</text>
<text x="117.3" y="205.4">GND</text>
<text x="302.1" y="208">-12V</text>
<text x="344" y="208">-12V</text>
<text x="133.2" y="213.1">+12V</text>
<text x="162.4" y="213.1">+12V</text>
<text x="196.7" y="214.3">+12V</text>
<text x="292.5" y="215.6">Conn_01x10_Pin</text>
<text x="299.1" y="213.1">J1</text>
<text x="334.4" y="215.6">Conn_01x10_Pin</text>
<text x="341" y="213.1">J5</text>
<text x="136.9" y="224" transform="rotate(-90 136.9 224)">V+</text>
<text x="137.1" y="224.5">U6C</text>
<text x="137.1" y="227">TL072</text>
<text x="149.9" y="227">100n</text>
<text x="150.4" y="224.5">C16</text>
<text x="166.1" y="224" transform="rotate(-90 166.1 224)">V+</text>
<text x="166.4" y="224.5">U1E</text>
<text x="166.4" y="227">TL074</text>
<text x="179.1" y="227">100n</text>
<text x="180.2" y="224.5">C6</text>
<text x="200.4" y="225.3" transform="rotate(-90 200.4 225.3)">V+</text>
<text x="200.6" y="225.8">U4E</text>
<text x="217.7" y="225.8">C11</text>
<text x="136.9" y="228.5" transform="rotate(-90 136.9 228.5)">V-</text>
<text x="166.1" y="228.5" transform="rotate(-90 166.1 228.5)">V-</text>
<text x="200.4" y="229.8" transform="rotate(-90 200.4 229.8)">V-</text>
<text x="200.6" y="228.3">LM13700</text>
<text x="217.2" y="228.3">100n</text>
<text x="263.5" y="233.4">U2A</text>
<text x="133.2" y="238.5">-12V</text>
<text x="162.4" y="238.5">-12V</text>
<text x="196.7" y="239.7">-12V</text>
<text x="262.5" y="235.9">TL074</text>
<text x="85" y="241">+12V</text>
<text x="196.7" y="244.8">+12V</text>
<text x="260.5" y="241">-</text>
<text x="62.1" y="251.2">-12V</text>
<text x="80.9" y="248.4">C7</text>
<text x="81" y="250.9">1u</text>
<text x="126.9" y="246.1">+12V</text>
<text x="159.9" y="246.1">+12V</text>
<text x="260.5" y="246.1">+</text>
<text x="32.3" y="255">Conn_02x05_Odd_Even</text>
<text x="41.4" y="252.4">J15</text>
<text x="55.9" y="255">1N4148</text>
<text x="58.3" y="252.4">D1</text>
<text x="130.5" y="257" transform="rotate(-90 130.5 257)">V+</text>
<text x="130.8" y="257.5">U5E</text>
<text x="144.1" y="257.5">C15</text>
<text x="157.4" y="257.5">U2E</text>
<text x="163.5" y="257" transform="rotate(-90 163.5 257)">V-</text>
<text x="177.1" y="257.5">C12</text>
<text x="200.4" y="255.7" transform="rotate(-90 200.4 255.7)">V+</text>
<text x="200.6" y="256.2">U3E</text>
<text x="217.7" y="256.2">C13</text>
<text x="251.9" y="255">GND</text>
<text x="60.3" y="262.6">D15</text>
<text x="68.5" y="260">+12V</text>
<text x="80.9" y="261.1">C8</text>
<text x="81" y="263.6">1u</text>
<text x="100.8" y="260.3">GND</text>
<text x="130.5" y="261.5" transform="rotate(-90 130.5 261.5)">V-</text>
<text x="130.8" y="260">TL074</text>
<text x="143.5" y="260">100n</text>
<text x="155.4" y="260">TL074</text>
<text x="163.5" y="261.5" transform="rotate(-90 163.5 261.5)">V+</text>
<text x="176.6" y="260">100n</text>
<text x="200.4" y="260.2" transform="rotate(-90 200.4 260.2)">V-</text>
<text x="200.6" y="258.8">LM13700</text>
<text x="217.2" y="258.8">100n</text>
<text x="31" y="269.2">GND</text>
<text x="58.4" y="265.1">1N4148</text>
<text x="85" y="271.5">-12V</text>
<text x="126.9" y="271.5">-12V</text>
<text x="159.9" y="271.5">-12V</text>
<text x="196.7" y="270.2">-12V</text>
</g>
<g font-size="1.3" fill="#a90000">
<text x="206.3" y="45.6">S</text>
<text x="206.4" y="43">T</text>
<text x="248.2" y="63.4">3</text>
<text x="255.8" y="65.9">2</text>
<text x="248.2" y="68.4">1</text>
<text x="261.5" y="71.2" transform="rotate(-90 261.5 71.2)">3</text>
<text x="274.3" y="68.4">13</text>
<text x="287" y="71">14</text>
<text x="261.5" y="77.6" transform="rotate(-90 261.5 77.6)">1</text>
<text x="264.1" y="73.5">2</text>
<text x="274.3" y="73.5">12</text>
<text x="87" y="100.2">T</text>
<text x="113.6" y="100.2">9</text>
<text x="268.5" y="100.2">S</text>
<text x="268.6" y="97.7">T</text>
<text x="86.9" y="102.7">S</text>
<text x="113" y="105.3">10</text>
<text x="126.3" y="102.7">8</text>
<text x="234.8" y="120.7" transform="rotate(-90 234.8 120.7)">3</text>
<text x="237.4" y="123.1">2</text>
<text x="234.8" y="127.1" transform="rotate(-90 234.8 127.1)">1</text>
<text x="254.5" y="133.2">6</text>
<text x="267.2" y="135.8">7</text>
<text x="291.5" y="135.8">T</text>
<text x="62.1" y="139.8" transform="rotate(-90 62.1 139.8)">3</text>
<text x="64.7" y="142.1">2 GND</text>
<text x="64.7" y="142.1">2</text>
<text x="228.5" y="143.4">1</text>
<text x="228.5" y="140.8">2</text>
<text x="228.5" y="138.3">3</text>
<text x="254.5" y="138.3">5</text>
<text x="291.4" y="138.3">S</text>
<text x="62.1" y="146.1" transform="rotate(-90 62.1 146.1)">1</text>
<text x="28.5" y="177.7">S</text>
<text x="28.6" y="175.1">T</text>
<text x="43" y="177.9" transform="rotate(-90 43 177.9)">3</text>
<text x="57.7" y="175.1">2</text>
<text x="70.4" y="177.7">1</text>
<text x="99.6" y="177.7">6</text>
<text x="43" y="184.2" transform="rotate(-90 43 184.2)">1</text>
<text x="45.6" y="180.2">2</text>
<text x="57.7" y="180.2">3</text>
<text x="99.6" y="182.7">5</text>
<text x="112.3" y="180.2">7</text>
<text x="144" y="180.2">2</text>
<text x="151.7" y="180.2">3</text>
<text x="148.5" y="187.4" transform="rotate(-90 148.5 187.4)">1</text>
<text x="302.2" y="192.9">1</text>
<text x="302.2" y="195.4">2</text>
<text x="302.2" y="198">3</text>
<text x="344.1" y="192.9">1</text>
<text x="344.1" y="195.4">2</text>
<text x="344.1" y="198">3</text>
<text x="135.8" y="219.8" transform="rotate(-90 135.8 219.8)">8</text>
<text x="165" y="219.8" transform="rotate(-90 165 219.8)">4</text>
<text x="199.3" y="221.7" transform="rotate(-90 199.3 221.7)">11</text>
<text x="302.2" y="217">1</text>
<text x="302.2" y="219.6">2</text>
<text x="344.1" y="217">1</text>
<text x="344.1" y="219.6">2</text>
<text x="302.2" y="222.1">3</text>
<text x="302.2" y="224.7">4</text>
<text x="302.2" y="227.2">5</text>
<text x="344.1" y="222.1">3</text>
<text x="344.1" y="224.7">4</text>
<text x="344.1" y="227.2">5</text>
<text x="135.8" y="231.2" transform="rotate(-90 135.8 231.2)">4</text>
<text x="165" y="231.8" transform="rotate(-90 165 231.8)">11</text>
<text x="199.3" y="232.5" transform="rotate(-90 199.3 232.5)">6</text>
<text x="302.2" y="229.7">6</text>
<text x="302.2" y="232.3">7</text>
<text x="344.1" y="229.7">6</text>
<text x="344.1" y="232.3">7</text>
<text x="258.3" y="239.9">2</text>
<text x="301.6" y="239.9">10</text>
<text x="302.2" y="234.8">8</text>
<text x="302.2" y="237.4">9</text>
<text x="343.5" y="239.9">10</text>
<text x="344.1" y="234.8">8</text>
<text x="344.1" y="237.4">9</text>
<text x="258.3" y="245">3</text>
<text x="271" y="242.4">1</text>
<text x="38" y="257.7">1</text>
<text x="46.9" y="257.7">2</text>
<text x="129.4" y="252.8" transform="rotate(-90 129.4 252.8)">4</text>
<text x="162.4" y="253.4" transform="rotate(-90 162.4 253.4)">11</text>
<text x="199.3" y="252.2" transform="rotate(-90 199.3 252.2)">11</text>
<text x="38" y="260.2">3</text>
<text x="38" y="262.8">5</text>
<text x="46.9" y="260.2">4</text>
<text x="46.9" y="262.8">6</text>
<text x="199.3" y="263" transform="rotate(-90 199.3 263)">6</text>
<text x="38" y="265.3">7</text>
<text x="38" y="267.8">9</text>
<text x="46.3" y="267.8">10</text>
<text x="46.9" y="265.3">8</text>
<text x="129.4" y="264.9" transform="rotate(-90 129.4 264.9)">11</text>
<text x="162.4" y="264.3" transform="rotate(-90 162.4 264.3)">4</text>
</g>
<text font-size="1.3" fill="#725600" x="165.1" y="105.2">File: QuadAllPass.kicad_sch</text>
</svg>
